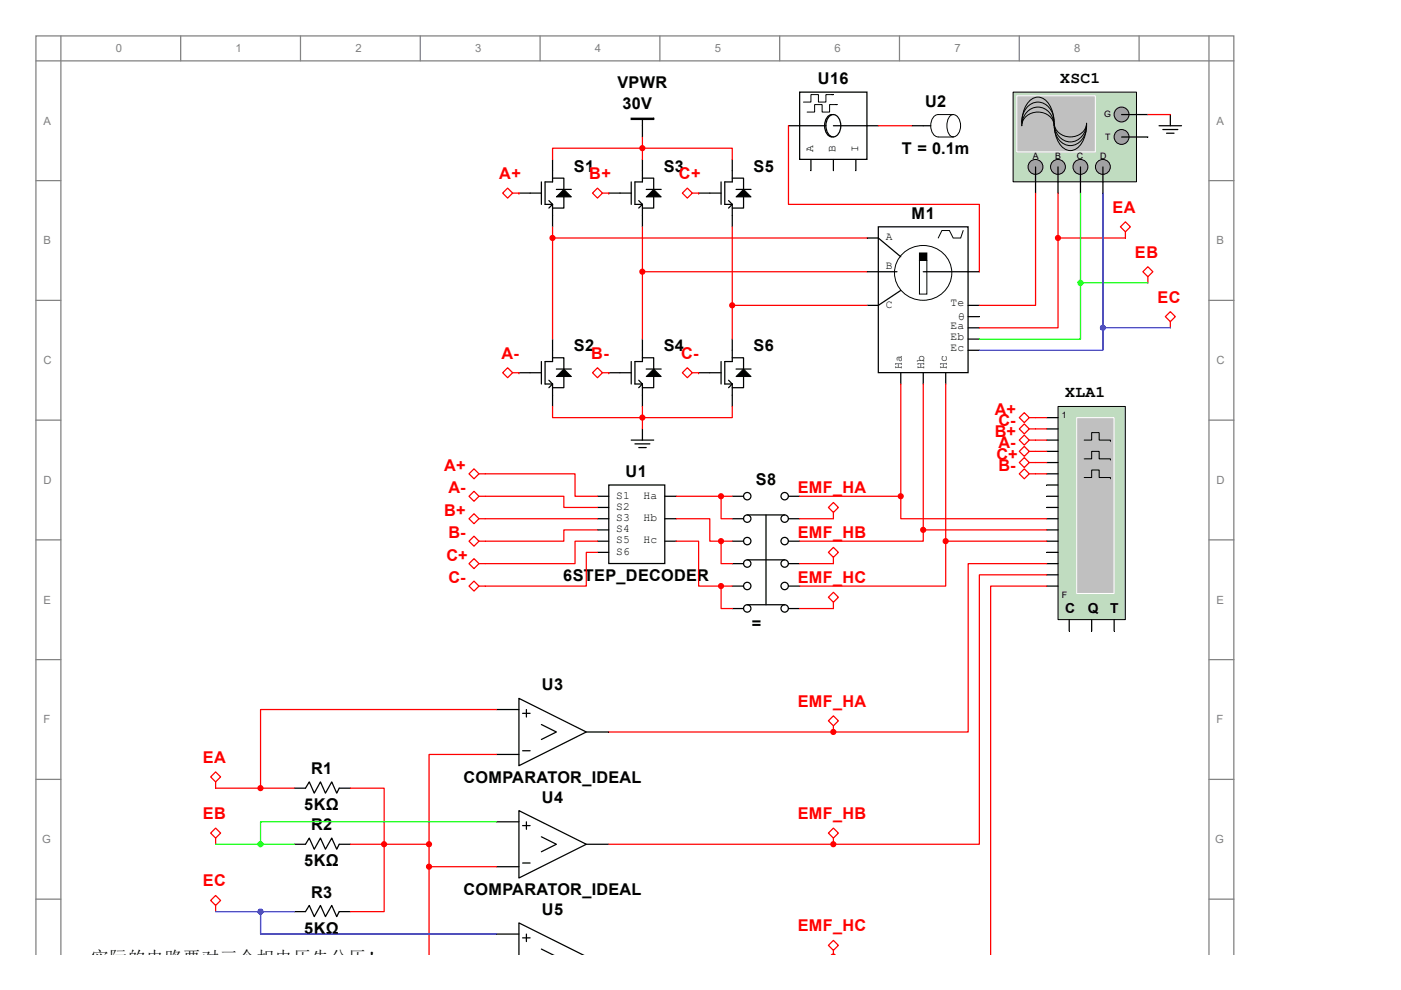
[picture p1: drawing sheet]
<svg xmlns="http://www.w3.org/2000/svg" width="297mm" height="210mm" viewBox="0 0 297 210" stroke-linecap="round" stroke-linejoin="round" font-family="sans-serif">
<g fill="none" stroke="#808080" stroke-width=".26">
<path d="M7.6 12.9h254M12.9 7.6v194.8M38.3 7.6v5.3M63.7 7.6v5.3M89.1 7.6v5.3M114.5 7.6v5.3M139.9 7.6v5.3M165.3 7.6v5.3M190.7 7.6v5.3M216.1 7.6v5.3M241.5 7.6v5.3M256.3 7.6v194.8"/>
<path d="M7.6 38.3h5.3M256.3 38.3h5.3M7.6 63.7h5.3M256.3 63.7h5.3M7.6 89.1h5.3M256.3 89.1h5.3M7.6 114.5h5.3M256.3 114.5h5.3M7.6 139.9h5.3M256.3 139.9h5.3M7.6 165.3h5.3M256.3 165.3h5.3"/>
<path d="M7.6 190.7h5.3M256.3 190.7h5.3M7.6 202.4v-194.8h254v194.8"/>
</g>
<path d="M191.4 53.8a6.1 6.1 0 0 1 7-1.2 6.1 6.1 0 0 1 3.3 6.2 6.1 6.1 0 0 1-6.9 4.8 6.1 6.1 0 0 1-5.1-6.7 5.7 5.7 0 0 1 1.7-3.1zM194.9 55.2h1.6v7.2h-1.6zM194.9 53.7h1.6v1.5h-1.6zM204.2 48.9l-.5 1.6h-1.6l-.8-1.6h-1.6l-.8 1.6" fill="none" stroke="#000" stroke-width=".21"/>
<g fill="none" stroke="#000" stroke-width=".26">
<path d="M136.2 25.4v3.7M183.8 57.6h6.4M183.8 50.5h2.4l4.8 4M186.2 48.1h19v30.9h-19zM195.7 57.6h11.9M191 61.6l-4.8 3.2h-2.4M191 79.1v2.3M195.7 79.1v2.3M200.5 79.1v2.3M205.3 64.8h2.3M205.3 67.2h2.3M205.3 69.5h2.3"/>
<path d="M205.3 71.9h2.3M205.3 74.3h2.3M133.8 93.3h4.8M134.6 94.1h3.2M135.4 94.9h1.6M136.2 91v2.3M126.7 105.3h2.4M126.7 110h2.4M126.7 114.8h2.4M126.7 107.6h2.4M126.7 112.4h2.4M126.7 117.2h2.4"/>
<path d="M129.1 102.9h11.8v16.6h-11.8zM141 105.3h2.4M141 110h2.4M141 114.8h2.4"/>
</g>
<path d="M195 53.7h1.5v1.5h-1.5z" fill="#000"/>
<path d="M133.8 25.1v.2h4.8v-.2z" fill-rule="evenodd" fill="#000" stroke="#000" stroke-width=".26"/>
<path d="M224.3 86.2h14.3v45.2h-14.3z" fill="#c0dcc0"/>
<path d="M224.3 86.2h14.3v45.2h-14.3z" fill="none" stroke="#000" stroke-width=".21"/>
<path d="M228.3 88.6h7.9v37.3h-7.9z" fill="#c0c0c0"/>
<path d="M228.3 88.6h7.9v37.3h-7.9z" fill="none" stroke="#fff" stroke-width=".21"/>
<path d="M229.9 93.3h1.6v-1.5h1.5v1.5h2.4v.3M229.9 97.3h1.6v-1.6h1.5v1.6h2.4v.3M229.9 101.3h1.6v-1.6h1.5v1.6h2.4v.3" fill="none" stroke="#000" stroke-width=".21"/>
<g fill="none" stroke="#000" stroke-width=".26">
<path d="M114.8 38.6v4.7M117.2 37.8h2.3v2.4M117.2 33.8v4.8h-1.6v4.7h1.6M133.8 38.6v4.7M136.2 37.8h2.4v2.4M136.2 33.8v4.8h-1.6v4.7h1.6M152.9 38.6v4.7M155.3 37.8h2.3v2.4M155.3 33.8v4.8h-1.6v4.7h1.6M110 41h4.8M116.4 42.5l.8 .8M117.2 43.3v4.8"/>
<path d="M117.2 43.3l-.8 .8M118 40.2h3.1M119.5 41.8v2.3h-2.3M129.1 41h4.7M135.4 42.5l.8 .8M136.2 43.3v4.8M136.2 43.3l-.8 .8M137 40.2h3.2M138.6 41.8v2.3h-2.4M148.1 41h4.8M154.5 42.5l.8 .8M155.3 43.3l-.8 .8"/>
<path d="M155.3 43.3v4.8M156.1 40.2h3.1M157.6 41.8v2.3h-2.3M110 79.1h4.8M114.8 76.7v4.7M117.2 75.9h2.3v2.4M117.2 71.9v4.8h-1.6v4.7h1.6M118 78.3h3.1M119.5 79.9v2.3h-2.3M129.1 79.1h4.7M133.8 76.7v4.7M136.2 75.9h2.4v2.4"/>
<path d="M136.2 71.9v4.8h-1.6v4.7h1.6M137 78.3h3.2M138.6 79.9v2.3h-2.4M148.1 79.1h4.8M152.9 76.7v4.7M155.3 75.9h2.3v2.4M155.3 71.9v4.8h-1.6v4.7h1.6M156.1 78.3h3.1M157.6 79.9v2.3h-2.3M116.4 80.6l.8 .8M117.2 81.4v4.8M117.2 81.4l-.8 .8"/>
<path d="M135.4 80.6l.8 .8M136.2 81.4v4.8M136.2 81.4l-.8 .8M154.5 80.6l.8 .8M155.3 81.4v4.8M155.3 81.4l-.8 .8M221.9 88.6h2.4M221.9 91h2.4M221.9 93.3h2.4M221.9 95.7h2.4M221.9 98.1h2.4M221.9 100.5h2.4"/>
<path d="M221.9 102.9h2.4M221.9 105.3h2.4M221.9 107.6h2.4M221.9 110h2.4M221.9 112.4h2.4M221.9 114.8h2.4M221.9 117.2h2.4M221.9 119.5h2.4M221.9 121.9h2.4M221.9 124.3h2.4M226.7 131.4v2.4M231.5 131.4v2.4"/>
<path d="M236.2 131.4v2.4"/>
</g>
<g fill="#000" stroke="#000" stroke-width=".21">
<path d="M118 41.8l1.5-1.6 1.6 1.6z" fill-rule="evenodd"/>
<path d="M137 41.8l1.6-1.6 1.6 1.6z" fill-rule="evenodd"/>
<path d="M156.1 41.8l1.5-1.6 1.6 1.6z" fill-rule="evenodd"/>
<path d="M118 79.9l1.5-1.6 1.6 1.6z" fill-rule="evenodd"/>
<path d="M137 79.9l1.6-1.6 1.6 1.6z" fill-rule="evenodd"/>
<path d="M156.1 79.9l1.5-1.6 1.6 1.6z" fill-rule="evenodd"/>
</g>
<g fill="#f00" stroke="#f00" stroke-width=".26">
<circle cx="136.2" cy="31.4" r=".52"/>
<circle cx="136.2" cy="88.6" r=".52"/>
<circle cx="117.1" cy="50.5" r=".52"/>
<circle cx="136.2" cy="57.6" r=".52"/>
<circle cx="155.2" cy="64.8" r=".52"/>
</g>
<path d="M117.2 33.8v-2.4h38.1v2.4M136.2 29.1v4.7M117.2 48.1v23.8M117.2 50.5h66.6M136.2 48.1v23.8M136.2 57.6h47.6M155.3 48.1v23.8M155.3 64.8h28.5M117.2 86.2v2.4h38.1v-2.4M136.2 86.2v4.8" fill="none" stroke="#f00" stroke-width=".26"/>
<path d="M214.8 19.6h26.2v19h-26.2z" fill="#c0dcc0"/>
<path d="M214.8 19.5h26.2v19.1h-26.2z" fill="none" stroke="#000" stroke-width=".21"/>
<circle cx="219.5" cy="35.4" r="1.58" fill="#a0a0a4" stroke="#000" stroke-width=".21"/>
<path d="M219.6 35.4v3.2" fill="none" stroke="#000" stroke-width=".26"/>
<circle cx="224.3" cy="35.4" r="1.58" fill="#a0a0a4" stroke="#000" stroke-width=".21"/>
<path d="M224.3 35.4v3.2" fill="none" stroke="#000" stroke-width=".26"/>
<circle cx="237.8" cy="24.3" r="1.58" fill="#a0a0a4" stroke="#000" stroke-width=".21"/>
<path d="M237.8 24.3h3.2" fill="none" stroke="#000" stroke-width=".26"/>
<circle cx="237.8" cy="29" r="1.58" fill="#a0a0a4" stroke="#000" stroke-width=".21"/>
<path d="M237.8 29.1h3.2" fill="none" stroke="#000" stroke-width=".26"/>
<path d="M215.6 20.3h16.6v11.9h-16.6z" fill="#c0c0c0"/>
<path d="M215.6 20.3h16.6v11.9h-16.6z" fill="none" stroke="#fff" stroke-width=".21"/>
<path d="M216.6 26.1a5.5 5.5 0 0 1 2.8-5.4 2.88 2.88 0 0 1 3.3 1.9 7.8 7.8 0 0 1 .8 3.5" fill="none" stroke="#000" stroke-width=".21"/>
<circle cx="229.1" cy="35.4" r="1.58" fill="#a0a0a4" stroke="#000" stroke-width=".21"/>
<path d="M229.1 35.4v3.2" fill="none" stroke="#000" stroke-width=".26"/>
<circle cx="233.8" cy="35.4" r="1.58" fill="#a0a0a4" stroke="#000" stroke-width=".21"/>
<path d="M193.4 26.7h3.9M219.6 38.6v2.4M224.3 38.6v2.4M229.1 38.6v2.4M233.8 35.4v5.6M241 24.3h2.4M241 29.1h2.4M245.7 26.7h4.8M246.5 27.5h3.2M247.3 28.3h1.6M248.1 24.3v2.4" fill="none" stroke="#000" stroke-width=".26"/>
<path d="M198.9 24.3a2.09 2.09 0 0 0-1.6 2.4 2.11 2.11 0 0 0 1.6 2.3M198.9 24.3h3.2M198.9 29.1h3.2M201.4 24.6a1.26 1.26 0 0 1 2 .9 2.88 2.88 0 0 1-.9 3.5 1.17 1.17 0 0 1-1.6-1.1 3.6 3.6 0 0 1 .5-3.3zM216.6 25.9a3.7 3.7 0 0 1 4.2-4.2 4 4 0 0 1 2.7 4.2M217.6 23.9a3.3 3.3 0 0 1 3.6-1 3.3 3.3 0 0 1 2.2 3l.1 .8a3.5 3.5 0 0 0-5.4-2.4 2.84 2.84 0 0 0-1.5 2.4 4.3 4.3 0 0 1 1-2.8zM223.5 26.4a5.5 5.5 0 0 0 2.8 5.5 2.88 2.88 0 0 0 3.3-1.9 7.8 7.8 0 0 0 .8-3.6M223.5 26.6a3.9 3.9 0 0 0 3.4 4.3 3.9 3.9 0 0 0 3.5-4.3M223.5 26.1a3.5 3.5 0 0 0 5.9 2.1 2.69 2.69 0 0 0 1-2.1 3.5 3.5 0 0 1-1.7 3.4 3.5 3.5 0 0 1-3.7-.1 4.1 4.1 0 0 1-1.5-3.3z" fill="none" stroke="#000" stroke-width=".21"/>
<path d="M107.6 39.9l1.1 1.1-1.1 1-1-1zM243.4 24.3h4.7" fill="none" stroke="#f00" stroke-width=".26"/>
<path d="M108.7 41h1.3M107.6 78l1.1 1.1-1.1 1-1-1z" fill="none" stroke="#f00" stroke-width=".26"/>
<path d="M126.7 39.9l1 1.1-1 1-1.1-1zM108.7 79.1h1.3" fill="none" stroke="#f00" stroke-width=".26"/>
<path d="M127.7 41h1.4M126.7 78l1 1.1-1 1-1.1-1z" fill="none" stroke="#f00" stroke-width=".26"/>
<path d="M145.7 39.9l1.1 1.1-1.1 1-1-1zM127.7 79.1h1.4" fill="none" stroke="#f00" stroke-width=".26"/>
<path d="M146.8 41h1.3M145.7 78l1.1 1.1-1.1 1-1-1z" fill="none" stroke="#f00" stroke-width=".26"/>
<path d="M146.8 79.1h1.3M175.6 107.6l1.1-1 1.1 1-1.1 1.1z" fill="none" stroke="#f00" stroke-width=".26"/>
<g fill="none" stroke="#000" stroke-width=".26">
<path d="M155.3 105.3h2.3M155.3 110h2.3M155.3 114.8h2.3M155.3 119.5h2.3M158.4 109.2h8M158.4 118.7h8M162.4 109.2v19.1M167.2 105.3h2.3M167.2 110h2.3M167.2 114.8h2.3M167.2 119.5h2.3M155.3 124.3h2.3"/>
<path d="M155.3 129.1h2.3M158.4 128.3h8M167.2 124.3h2.3M167.2 129.1h2.3"/>
<circle cx="158.4" cy="119.5" r=".78"/>
<circle cx="158.4" cy="105.2" r=".78"/>
<circle cx="158.4" cy="110" r=".78"/>
<circle cx="158.4" cy="114.8" r=".78"/>
<circle cx="166.4" cy="114.8" r=".78"/>
<circle cx="166.4" cy="119.5" r=".78"/>
<circle cx="166.4" cy="110" r=".78"/>
<circle cx="166.4" cy="105.2" r=".78"/>
<circle cx="158.4" cy="124.3" r=".78"/>
<circle cx="158.4" cy="129.1" r=".78"/>
<circle cx="166.4" cy="124.3" r=".78"/>
<circle cx="166.4" cy="129.1" r=".78"/>
</g>
<path d="M175.6 117.2l1.1-1.1 1.1 1.1-1.1 1zM176.7 108.7v1.3" fill="none" stroke="#f00" stroke-width=".26"/>
<path d="M176.7 118.2v1.3M175.6 126.7l1.1-1.1 1.1 1.1-1.1 1z" fill="none" stroke="#f00" stroke-width=".26"/>
<path d="M100.5 99.4l1.1 1.1-1.1 1.1-1.1-1.1zM176.7 127.7v1.4" fill="none" stroke="#f00" stroke-width=".26"/>
<path d="M100.5 104.2l1.1 1.1-1.1 1-1.1-1zM101.6 100.5h1.3" fill="none" stroke="#f00" stroke-width=".26"/>
<path d="M100.5 109l1.1 1-1.1 1.1-1.1-1.1zM101.6 105.3h1.3" fill="none" stroke="#f00" stroke-width=".26"/>
<path d="M100.5 113.7l1.1 1.1-1.1 1-1.1-1zM101.6 110h1.3" fill="none" stroke="#f00" stroke-width=".26"/>
<path d="M100.5 118.5l1.1 1-1.1 1.1-1.1-1.1zM101.6 114.8h1.3" fill="none" stroke="#f00" stroke-width=".26"/>
<path d="M101.6 119.5h1.3M100.5 123.3l1.1 1-1.1 1.1-1.1-1.1z" fill="none" stroke="#f00" stroke-width=".26"/>
<path d="M217.2 87.5l1 1.1-1 1-1.1-1zM101.6 124.3h1.3" fill="none" stroke="#f00" stroke-width=".26"/>
<path d="M217.2 94.7l1 1-1 1.1-1.1-1.1zM218.2 88.6h1.4" fill="none" stroke="#f00" stroke-width=".26"/>
<path d="M217.2 92.3l1 1-1 1.1-1.1-1.1zM218.2 95.7h1.4" fill="none" stroke="#f00" stroke-width=".26"/>
<path d="M217.2 99.4l1 1.1-1 1.1-1.1-1.1zM218.2 93.3h1.4" fill="none" stroke="#f00" stroke-width=".26"/>
<path d="M217.2 97l1 1.1-1 1.1-1.1-1.1zM218.2 100.5h1.4" fill="none" stroke="#f00" stroke-width=".26"/>
<path d="M217.2 89.9l1 1.1-1 1-1.1-1zM218.2 98.1h1.4" fill="none" stroke="#f00" stroke-width=".26"/>
<g fill="none" stroke="#f00" stroke-width=".26">
<path d="M167.2 26.7v16.6h40.4v14.3M186.2 26.7h7.2M110 41h.1M129.1 41h.1M148.1 41h.1M237.6 48.1l1-1 1.1 1-1.1 1.1zM110 79.1h.1M129.1 79.1h.1M148.1 79.1h.1M218.2 91h3.7M219.6 88.6h2.3M219.6 95.7h2.3"/>
<path d="M219.6 93.3h2.3M219.6 98.1h2.3M102.9 100.5h19v4.8h4.8M102.9 105.3h16.6v2.3h7.2M102.9 110h23.8M126.7 112.4h-7.2v2.4h-16.6M126.7 114.8h-4.8v4.7h-19M126.7 117.2h-2.4v7.1h-21.4M143.4 105.3h11.9M143.4 110h7.1v4.8h4.8M143.4 114.8h4.7v9.5h7.2M152.9 105.3v4.7h2.4"/>
<path d="M152.9 114.8v4.7h2.4M169.5 110h7.2M169.5 119.5h7.2M219.6 100.5h2.3M152.9 124.3v4.8h2.4M169.5 129.1h7.2"/>
</g>
<path d="M169.5 19.5h14.3v14.3h-14.3zM167.2 26.7h7.9M171.9 33.8v2.4M175.9 24.6a1.34 1.34 0 0 1 2.1 .9 2.88 2.88 0 0 1-.9 3.5 1.62 1.62 0 0 1-1.9-1.7 3.1 3.1 0 0 1 .7-2.7zM176.4 24.3a2.09 2.09 0 0 0-1.6 2.4 2.11 2.11 0 0 0 1.6 2.3M176.7 33.8v2.4M176.7 26.7h9.5M181.5 33.8v2.4" fill="none" stroke="#000" stroke-width=".26"/>
<path d="M176.4 20.1h.3h-1.6v1.6h-1.6v-1.6h-1.6v1.6h-1.6M177.2 22.2h.3h-1.6v1.6h-1.6v-1.6h-1.6v1.6h-1.6" fill="none" stroke="#000" stroke-width=".21"/>
<g fill="#f00" stroke="#f00" stroke-width=".26">
<circle cx="152.9" cy="105.3" r=".52"/>
<circle cx="152.9" cy="114.8" r=".52"/>
<circle cx="152.9" cy="124.3" r=".52"/>
</g>
<path d="M238.6 49.2v1.3M242.3 57.6l1.1-1 1 1-1 1.1z" fill="none" stroke="#f00" stroke-width=".26"/>
<path d="M243.4 58.7v1.3M247.1 67.2l1-1.1 1.1 1.1-1.1 1z" fill="none" stroke="#f00" stroke-width=".26"/>
<path d="M224.3 41v28.5h-16.7M224.3 50.5h14.3M248.1 68.2v1.3M45.7 163.7l1.1 1.1-1.1 1-1-1z" fill="none" stroke="#f00" stroke-width=".26"/>
<circle cx="224.3" cy="50.5" r=".52" fill="#f00" stroke="#f00" stroke-width=".26"/>
<circle cx="229.1" cy="60" r=".52" fill="#0f0" stroke="#0f0" stroke-width=".26"/>
<path d="M229.1 41v30.9h-21.5M229.1 60h14.3" fill="none" stroke="#0f0" stroke-width=".26"/>
<circle cx="233.8" cy="69.5" r=".52" fill="#00f" stroke="#00f" stroke-width=".26"/>
<path d="M233.8 41v33.3h-26.2M233.8 69.5h14.3" fill="none" stroke="#00f" stroke-width=".26"/>
<path d="M44.7 176.7l1-1.1 1.1 1.1-1.1 1.1zM45.7 165.8v1.4" fill="none" stroke="#f00" stroke-width=".26"/>
<path d="M45.7 177.8v1.3M44.7 191l1-1.1 1.1 1.1-1.1 1z" fill="none" stroke="#f00" stroke-width=".26"/>
<g fill="none" stroke="#f00" stroke-width=".26">
<path d="M191 81.4v23.9h-21.5M195.7 81.4v33.4h-26.2M200.5 81.4v42.9h-31M191 105.3v4.7h30.9M195.7 112.4h26.2M200.5 114.8h21.4M221.9 119.5h-16.6v35.8h-76.2M105.3 150.5h-50.1v16.7M175.6 152.9l1.1-1.1 1.1 1.1-1.1 1zM45.7 167.2h16.7M74.3 167.2h7.1v11.9h-7.1M91 179.1v4.7h14.3"/>
<path d="M105.3 160h-14.3v19.1h-9.6v14.3h-7.1M45.7 192v1.4M91 183.8v18.6"/>
</g>
<g fill="none" stroke="#000" stroke-width=".26">
<path d="M105.3 150.5h4.7M110 148.1l14.3 7.2-14.3 7.1zM110.8 159.2h1.6M110.8 151.3h1.6M111.6 150.5v1.6M114.8 153.7l3.2 1.6-3.2 1.5M124.3 155.3h4.8M62.4 167.2h2.4l.8-1.4 1 2.4 1.3-2.4 1.1 2.4 1.3-2.4 1.1 2.4 .5-1h2.4M62.4 179.1h2.4l.8-1.3 1 2.3 1.3-2.3 1.1 2.3 1.3-2.3 1.1 2.3 .5-1h2.4M105.3 160h4.7M105.3 174.3h4.7M110 171.9l14.3 7.2-14.3 7.1z"/>
<path d="M110.8 175.1h1.6M111.6 174.3v1.6M114.8 177.5l3.2 1.6-3.2 1.6M124.3 179.1h4.8M62.4 193.4h2.4l.8-1.4 1 2.4 1.3-2.4 1.1 2.4 1.3-2.4 1.1 2.4 .5-1h2.4M105.3 183.8h4.7M105.3 198.1h4.7M110.8 183h1.6M110.8 198.9h1.6M111.6 198.1v1.6M110 202.4v-6.7l13.3 6.7M114.8 201.3l2.2 1.1"/>
</g>
<g fill="#f00" stroke="#f00" stroke-width=".26">
<circle cx="81.4" cy="179.1" r=".52"/>
<circle cx="91" cy="179.1" r=".52"/>
<circle cx="91" cy="183.8" r=".52"/>
<circle cx="55.2" cy="167.2" r=".52"/>
<circle cx="191" cy="105.3" r=".52"/>
<circle cx="195.7" cy="112.4" r=".52"/>
<circle cx="200.5" cy="114.8" r=".52"/>
<circle cx="176.7" cy="155.2" r=".52"/>
</g>
<circle cx="55.2" cy="179.1" r=".52" fill="#0f0" stroke="#0f0" stroke-width=".26"/>
<path d="M45.7 179.1h16.7M105.3 174.3h-50.1v4.8" fill="none" stroke="#0f0" stroke-width=".26"/>
<circle cx="55.2" cy="193.3" r=".52" fill="#00f" stroke="#00f" stroke-width=".26"/>
<path d="M45.7 193.4h16.7M55.2 193.4v4.7h50.1" fill="none" stroke="#00f" stroke-width=".26"/>
<path d="M221.9 121.9h-14.3v57.2h-78.5M176.7 155.3h.1M176.7 153.9v1.4M175.6 176.7l1.1-1.1 1.1 1.1-1.1 1.1z" fill="none" stroke="#f00" stroke-width=".26"/>
<circle cx="176.7" cy="179.1" r=".52" fill="#f00" stroke="#f00" stroke-width=".26"/>
<path d="M219.6 41v23.8h-12M221.9 124.3h-11.9v78.1M176.7 179.1h.1M176.7 177.8v1.3M175.6 200.5l1.1-1 1.1 1-1.1 1.1zM176.7 201.6v.8" fill="none" stroke="#f00" stroke-width=".26"/>
<path d="M176.2 202.4h1z" fill-rule="evenodd" fill="#f00" stroke="#f00" stroke-width=".26"/>
<text font-size="3.8" x="19.3" y="204.4">实际的电路要对三个相电压先分压！</text>
<g font-size="3.5">
<text x="173.4" y="17.9">U16</text>
<text x="224.8" y="17.6">XSC1</text>
<text x="130.9" y="18.7">VPWR</text>
<text x="132" y="23.2">30V</text>
<text x="196.1" y="22.6">U2</text>
<text x="191.2" y="32.7">T = 0.1m</text>
<text x="121.7" y="36.4">S1</text>
<text x="140.7" y="36.4">S3</text>
<text x="159.8" y="36.4">S5</text>
<text x="193.3" y="46.4">M1</text>
<text x="121.7" y="74.5">S2</text>
<text x="140.7" y="74.5">S4</text>
<text x="159.8" y="74.5">S6</text>
<text x="225.9" y="84.3">XLA1</text>
<text x="132.6" y="101.2">U1</text>
<text x="160.2" y="102.8">S8</text>
<text x="119.4" y="123.2">6STEP_DECODER</text>
<text x="159.4" y="133.5">=</text>
<text x="114.9" y="146.5">U3</text>
<text x="66" y="164.2">R1</text>
<text x="98.3" y="166">COMPARATOR_IDEAL</text>
<text x="64.5" y="171.9">5KΩ</text>
<text x="114.9" y="170.3">U4</text>
<text x="66" y="176.1">R2</text>
<text x="64.5" y="183.8">5KΩ</text>
<text x="66" y="190.4">R3</text>
<text x="98.3" y="189.8">COMPARATOR_IDEAL</text>
<text x="114.9" y="194.1">U5</text>
<text x="64.5" y="198.1">5KΩ</text>
</g>
<g font-size="3.5" fill="#f00">
<text x="105.9" y="38">A+</text>
<text x="124.9" y="38">B+</text>
<text x="144" y="38">C+</text>
<text x="235.9" y="45.1">EA</text>
<text x="240.6" y="54.7">EB</text>
<text x="245.4" y="64.2">EC</text>
<text x="106.3" y="76.1">A-</text>
<text x="125.3" y="76.1">B-</text>
<text x="144.4" y="76.1">C-</text>
<text x="210.9" y="88">A+</text>
<text x="210.9" y="92.8">B+</text>
<text x="211.7" y="95.1">A-</text>
<text x="211.7" y="90.4">C-</text>
<text x="94.2" y="99.9">A+</text>
<text x="211.3" y="97.5">C+</text>
<text x="211.7" y="99.9">B-</text>
<text x="95.1" y="104.6">A-</text>
<text x="169.1" y="104.6">EMF_HA</text>
<text x="94.2" y="109.4">B+</text>
<text x="94.6" y="118.9">C+</text>
<text x="95.1" y="114.2">B-</text>
<text x="169.1" y="114.2">EMF_HB</text>
<text x="95.1" y="123.7">C-</text>
<text x="169.1" y="123.7">EMF_HC</text>
<text x="169.1" y="149.9">EMF_HA</text>
<text x="43" y="161.8">EA</text>
<text x="43" y="173.7">EB</text>
<text x="169.1" y="173.7">EMF_HB</text>
<text x="43" y="188">EC</text>
<text x="169.1" y="197.5">EMF_HC</text>
</g>
<g font-size="2.9">
<text x="225.9" y="130.1">C</text>
<text x="230.6" y="130.1">Q</text>
<text x="235.4" y="130.1">T</text>
</g>
<g font-size="2.4" fill="#808080">
<text x="24.5" y="11.1">0</text>
<text x="49.9" y="11.1">1</text>
<text x="75.3" y="11.1">2</text>
<text x="100.7" y="11.1">3</text>
<text x="126.1" y="11.1">4</text>
<text x="151.5" y="11.1">5</text>
<text x="176.9" y="11.1">6</text>
<text x="202.3" y="11.1">7</text>
<text x="227.7" y="11.1">8</text>
<text x="9.2" y="26.4">A</text>
<text x="257.9" y="26.4">A</text>
<text x="9.2" y="51.8">B</text>
<text x="257.9" y="51.8">B</text>
<text x="9.2" y="77.2">C</text>
<text x="257.9" y="77.2">C</text>
<text x="9.2" y="102.6">D</text>
<text x="257.9" y="102.6">D</text>
<text x="9.2" y="128">E</text>
<text x="257.9" y="128">E</text>
<text x="9.2" y="153.4">F</text>
<text x="257.9" y="153.4">F</text>
<text x="8.9" y="178.8">G</text>
<text x="257.6" y="178.8">G</text>
</g>
<g font-size="2.4">
<text x="172.4" y="32.2" transform="rotate(-90 172.4 32.2)">A</text>
<text x="177.2" y="32.2" transform="rotate(-90 177.2 32.2)">B</text>
<text x="181.9" y="32.2" transform="rotate(-90 181.9 32.2)">I</text>
<text x="187.8" y="51">A</text>
<text x="187.8" y="57.1">B</text>
<text x="187.8" y="65.3">C</text>
<text x="201.5" y="65">Te</text>
<text x="201.5" y="69.8">Ea</text>
<text x="203.2" y="67.8">θ</text>
<text x="201.5" y="72.1">Eb</text>
<text x="201.5" y="74.5">Ec</text>
<text x="191.2" y="78.3" transform="rotate(-90 191.2 78.3)">Ha</text>
<text x="196" y="78.3" transform="rotate(-90 196 78.3)">Hb</text>
<text x="200.7" y="78.3" transform="rotate(-90 200.7 78.3)">Hc</text>
<text x="130.7" y="105.7">S1</text>
<text x="136.4" y="105.7">Ha</text>
<text x="130.7" y="108.1">S2</text>
<text x="130.7" y="110.5">S3</text>
<text x="130.7" y="112.9">S4</text>
<text x="136.4" y="110.5">Hb</text>
<text x="130.7" y="115.3">S5</text>
<text x="130.7" y="117.6">S6</text>
<text x="136.4" y="115.3">Hc</text>
</g>
<g font-size="1.9">
<text x="234.1" y="24.9">G</text>
<text x="234.3" y="29.7">T</text>
<text x="219" y="33.6">A</text>
<text x="223.7" y="33.6">B</text>
<text x="228.3" y="33.6">C</text>
<text x="233.3" y="33.6">D</text>
<text x="225.1" y="88.7">1</text>
<text x="225.1" y="126.8">F</text>
</g>
</svg>
